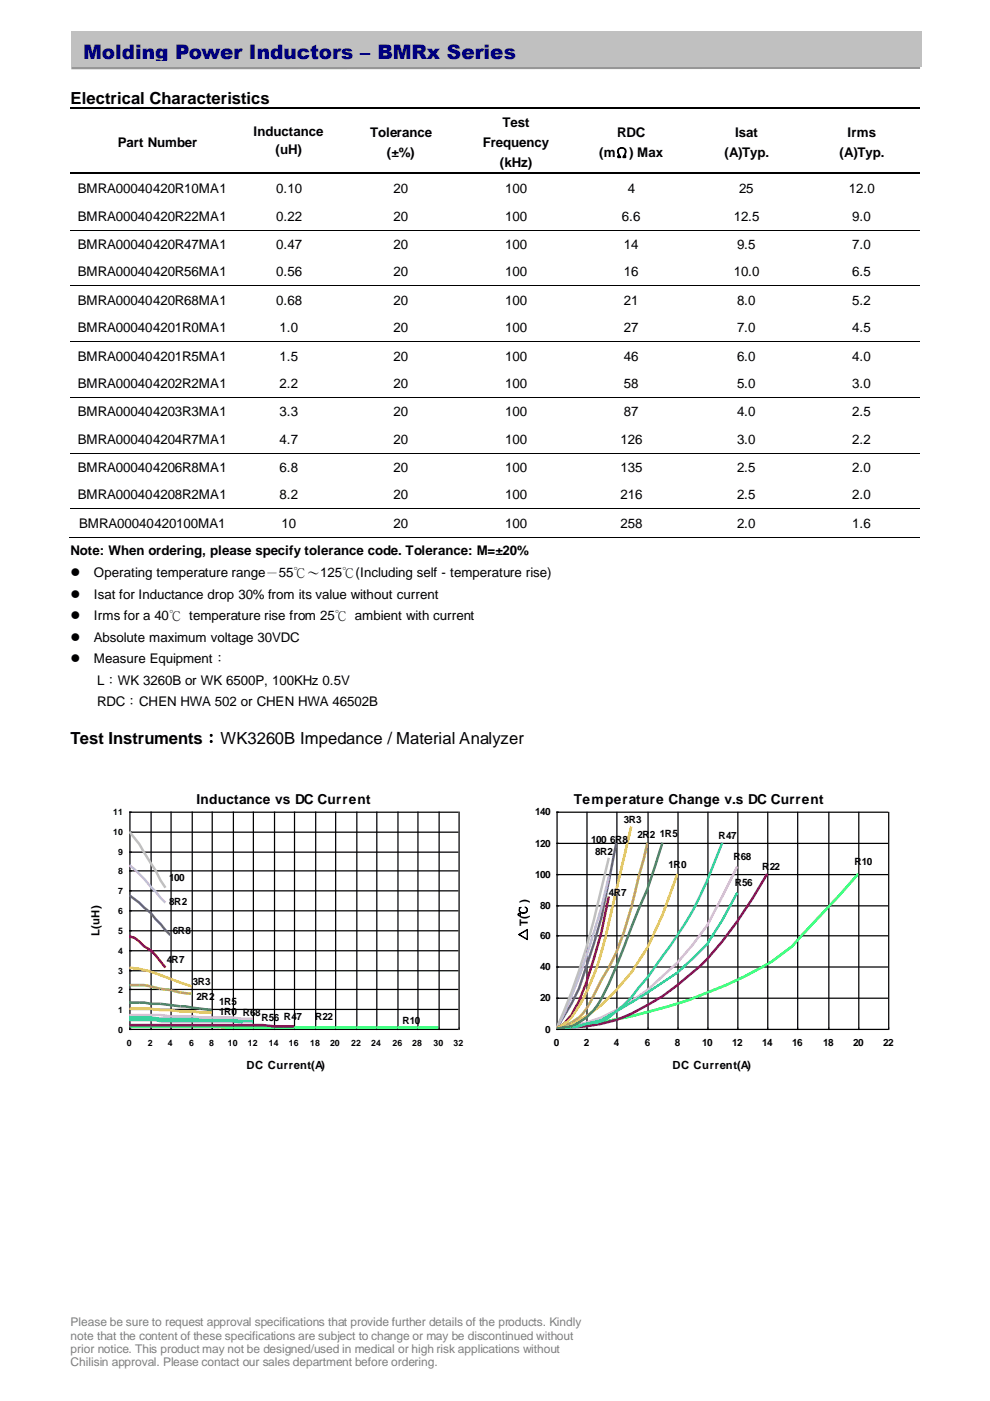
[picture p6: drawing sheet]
<svg xmlns="http://www.w3.org/2000/svg" width="210mm" height="297mm" viewBox="0 0 210 297" stroke-linecap="round" stroke-linejoin="round" font-family="sans-serif">
<path d="M195.1 14.1l-180 .1" fill="none" stroke="#969696" stroke-width="1.1" stroke-linecap="butt"/>
<path d="M15.1 6.6h180.4v7.5h-180.4z" fill-rule="evenodd" fill="#c0c0c0"/>
<g fill="none" stroke="#000" stroke-width=".21">
<path d="M15 22.8h34.8M15 23.1h34.8M15 36.5h34.8M15 36.8h34.8M50.3 22.8h22.6M50.3 23.1h22.6M50.3 36.5h22.6M50.3 36.8h22.6M73.3 22.8h24M73.3 23.1h24M73.3 36.5h24M73.3 36.8h24"/>
<path d="M97.7 22.8h24M97.7 23.1h24M97.7 36.5h24M97.7 36.8h24M122.1 22.8h24M122.1 23.1h24M122.1 36.5h24M122.1 36.8h24M146.6 22.8h24M146.6 23.1h24M146.6 36.5h24M146.6 36.8h24"/>
<path d="M171 22.8h24M171 23.1h24M171 36.5h24M171 36.8h24M15 48.8h34.8M50 48.8h22.9M73 48.8h24.3M97.4 48.8h24.3M121.9 48.8h24.2M146.3 48.8h24.3M170.7 48.8h24.3M15 60.5h34.8"/>
<path d="M15 72.4h34.8M50 60.5h22.9M50 72.4h22.9M73 60.5h24.3M73 72.4h24.3M97.4 60.5h24.3M97.4 72.4h24.3M121.9 60.5h24.2M121.9 72.4h24.2M146.3 60.5h24.3M146.3 72.4h24.3M170.7 60.5h24.3"/>
<path d="M170.7 72.4h24.3M15 84.2h34.8M15 96.1h34.8M50 84.2h22.9M50 96.1h22.9M73 84.2h24.3M73 96.1h24.3M97.4 84.2h24.3M97.4 96.1h24.3M121.9 84.2h24.2M121.9 96.1h24.2M146.3 84.2h24.3"/>
<path d="M146.3 96.1h24.3M170.7 84.2h24.3M170.7 96.1h24.3M14.8 113.9h180.2M15 107.8h34.8M50 107.8h22.9M73 107.8h24.3M97.4 107.8h24.3M121.9 107.8h24.2M146.3 107.8h24.3M170.7 107.8h24.3"/>
</g>
<g fill="#000">
<path d="M49.8 22.7h.5v.2h-.5z" fill-rule="evenodd"/>
<path d="M49.8 23h.5v.1h-.5z" fill-rule="evenodd"/>
<path d="M49.8 36.4h.5v.2h-.5z" fill-rule="evenodd"/>
<path d="M49.8 36.7h.5v.1h-.5z" fill-rule="evenodd"/>
<path d="M72.9 22.7h.4v.2h-.4z" fill-rule="evenodd"/>
<path d="M72.9 23h.4v.1h-.4z" fill-rule="evenodd"/>
<path d="M72.9 36.4h.4v.2h-.4z" fill-rule="evenodd"/>
<path d="M72.9 36.7h.4v.1h-.4z" fill-rule="evenodd"/>
<path d="M97.3 22.7h.4v.2h-.4z" fill-rule="evenodd"/>
<path d="M97.3 23h.4v.1h-.4z" fill-rule="evenodd"/>
<path d="M97.3 36.4h.4v.2h-.4z" fill-rule="evenodd"/>
<path d="M97.3 36.7h.4v.1h-.4z" fill-rule="evenodd"/>
<path d="M121.7 22.7h.4v.2h-.4z" fill-rule="evenodd"/>
<path d="M121.7 23h.4v.1h-.4z" fill-rule="evenodd"/>
<path d="M121.7 36.4h.4v.2h-.4z" fill-rule="evenodd"/>
<path d="M121.7 36.7h.4v.1h-.4z" fill-rule="evenodd"/>
<path d="M146.1 22.7h.5v.2h-.5z" fill-rule="evenodd"/>
<path d="M146.1 23h.5v.1h-.5z" fill-rule="evenodd"/>
<path d="M146.1 36.4h.5v.2h-.5z" fill-rule="evenodd"/>
<path d="M146.1 36.7h.5v.1h-.5z" fill-rule="evenodd"/>
<path d="M170.6 22.7h.4v.2h-.4z" fill-rule="evenodd"/>
<path d="M170.6 23h.4v.1h-.4z" fill-rule="evenodd"/>
<path d="M170.6 36.4h.4v.2h-.4z" fill-rule="evenodd"/>
<path d="M170.6 36.7h.4v.1h-.4z" fill-rule="evenodd"/>
<path d="M49.8 48.7l.2 .2z" fill-rule="evenodd"/>
<path d="M72.9 48.7l.1 .2z" fill-rule="evenodd"/>
<path d="M97.3 48.7l.1 .2z" fill-rule="evenodd"/>
<path d="M121.7 48.7l.2 .2z" fill-rule="evenodd"/>
<path d="M146.1 48.7l.2 .2z" fill-rule="evenodd"/>
<path d="M170.6 48.7l.1 .2z" fill-rule="evenodd"/>
<path d="M49.8 60.4l.2 .2z" fill-rule="evenodd"/>
<path d="M49.8 72.3l.2 .1z" fill-rule="evenodd"/>
<path d="M72.9 60.4l.1 .2z" fill-rule="evenodd"/>
<path d="M72.9 72.3l.1 .1z" fill-rule="evenodd"/>
<path d="M97.3 60.4l.1 .2z" fill-rule="evenodd"/>
<path d="M97.3 72.3l.1 .1z" fill-rule="evenodd"/>
<path d="M121.7 60.4l.2 .2z" fill-rule="evenodd"/>
<path d="M121.7 72.3l.2 .1z" fill-rule="evenodd"/>
<path d="M146.1 60.4l.2 .2z" fill-rule="evenodd"/>
<path d="M146.1 72.3l.2 .1z" fill-rule="evenodd"/>
<path d="M170.6 60.4l.1 .2z" fill-rule="evenodd"/>
<path d="M170.6 72.3l.1 .1z" fill-rule="evenodd"/>
<path d="M49.8 84.1l.2 .2z" fill-rule="evenodd"/>
<path d="M49.8 96l.2 .1z" fill-rule="evenodd"/>
<path d="M72.9 84.1l.1 .2z" fill-rule="evenodd"/>
<path d="M72.9 96l.1 .1z" fill-rule="evenodd"/>
<path d="M97.3 84.1l.1 .2z" fill-rule="evenodd"/>
<path d="M97.3 96l.1 .1z" fill-rule="evenodd"/>
<path d="M121.7 84.1l.2 .2z" fill-rule="evenodd"/>
<path d="M121.7 96l.2 .1z" fill-rule="evenodd"/>
<path d="M146.1 84.1l.2 .2z" fill-rule="evenodd"/>
<path d="M146.1 96l.2 .1z" fill-rule="evenodd"/>
<path d="M170.6 84.1l.1 .2z" fill-rule="evenodd"/>
<path d="M170.6 96l.1 .1z" fill-rule="evenodd"/>
<path d="M49.7 113.8l.1 .1z" fill-rule="evenodd"/>
<path d="M49.8 107.7l.2 .2z" fill-rule="evenodd"/>
<path d="M72.7 113.8l.2 .1z" fill-rule="evenodd"/>
<path d="M72.9 107.7l.1 .2z" fill-rule="evenodd"/>
<path d="M97.1 113.8l.2 .1z" fill-rule="evenodd"/>
<path d="M97.3 107.7l.1 .2z" fill-rule="evenodd"/>
<path d="M121.6 113.8l.1 .1z" fill-rule="evenodd"/>
<path d="M121.7 107.7l.2 .2z" fill-rule="evenodd"/>
<path d="M146 113.8l.1 .1z" fill-rule="evenodd"/>
<path d="M146.1 107.7l.2 .2z" fill-rule="evenodd"/>
<path d="M170.4 113.8l.2 .1z" fill-rule="evenodd"/>
<path d="M170.6 107.7l.1 .2z" fill-rule="evenodd"/>
</g>
<path d="M17.9 166.8h83.6v61.4h-83.6z" fill-rule="evenodd" fill="#fff"/>
<g fill="none" stroke="#000" stroke-width=".26">
<path d="M27.6 176.4h69.5M32 172.2v46.1M36.3 172.2v46.1M40.8 172.2v46.1M45 172.2v46.1M49.5 172.2v46.1M53.7 172.2v46.1M58.2 172.2v46.1M62.5 172.2v46.1M67 172.2v46.1M71.2 172.2v46.1M75.7 172.2v46.1"/>
<path d="M79.9 172.2v46.1M84.4 172.2v46.1M88.6 172.2v46.1M93.1 172.2v46.1M97.1 172.2h-69.5v46.1h69.5M97.4 172.2v46.1M27.6 180.7h69.5M27.6 184.6h69.5M27.6 188.9h69.5M27.6 193.1h69.5M27.6 197.3h69.5M27.6 201.6h69.5"/>
<path d="M27.6 205.8h69.5M27.6 209.8h69.5M27.6 214h69.5"/>
</g>
<path d="M27.4 215.2h6.6l2.2 .3h4.4l2.2 .2h6.6l2.1 .3h2.1" fill="none" stroke="#f9c" stroke-width=".53"/>
<path d="M27.4 215.7h4.5l2.1 .3h6.6l2.2 .3h6.6l2.1 .2h2.1" fill="none" stroke="#0ff" stroke-width=".53"/>
<path d="M27.4 213.9h4.5l6.4 .5 6.6 .3" fill="none" stroke="#fc0" stroke-width=".53"/>
<path d="M27.4 189.8l2.1 1.6 2.4 2.1 4.3 4.8" fill="none" stroke="#669" stroke-width=".53"/>
<path d="M27.4 183.5a26.4 26.4 0 0 1 4.5 4.5l3.2 3.4" fill="none" stroke="#c9f" stroke-width=".53"/>
<path d="M27.4 176.3l2.1 2.6 5.6 9.3" fill="none" stroke="#c0c0c0" stroke-width=".53"/>
<path d="M27.4 198.5l1.1 .3 2.1 1.9a13.6 13.6 0 0 1 4.5 4.5" fill="none" stroke="#f00" stroke-width=".53"/>
<path d="M27.4 217.6h16.4l5.6 .3h43.6" fill="none" stroke="#0f0" stroke-width=".53"/>
<path d="M27.4 217.3h28.3l2.4 .3h4.2" fill="none" stroke="#800080" stroke-width=".53"/>
<path d="M27.4 216.3h5.6l1 .2h6.6a70.9 70.9 0 0 1 10.9 .3" fill="none" stroke="#3cc" stroke-width=".53"/>
<path d="M27.4 208.9a14.8 14.8 0 0 1 6.6 .8l2.2 .2 2.1 .5 2.3 .3" fill="none" stroke="#9c0" stroke-width=".53"/>
<path d="M27.4 205.2a28.8 28.8 0 0 1 8.8 2.3l4.4 1.6" fill="none" stroke="#f90" stroke-width=".53"/>
<path d="M27.4 212.6h3.2l1.3 .2h2.1l4.3 .6h1l5.6 .8" fill="none" stroke="#396" stroke-width=".53"/>
<path d="M108.5 166.8h83.6v61.4h-83.6z" fill-rule="evenodd" fill="#fff"/>
<g fill="none" stroke="#000" stroke-width=".26">
<path d="M118.2 178.8h70M124.5 172.2v46.1M130.8 172.2v46.1M137.4 172.2v46.1M143.8 172.2v46.1M150.1 172.2v46.1M156.5 172.2v46.1M162.8 172.2v46.1M169.2 172.2v46.1M175.8 172.2v46.1M182.1 172.2v46.1M188.2 172.2h-70v46.1h70"/>
<path d="M188.5 172.2v46.1M118.2 185.4h70M118.2 192.1h70M118.2 198.4h70M118.2 205h70M118.2 211.6h70"/>
</g>
<path d="M156.4 183.7l-6.4 12.5-3.2 4.2-3.1 3.7-3.2 2.9a44.2 44.2 0 0 1-13 8.7l-3.1 1.1-3.2 .8-3.2 .5" fill="none" stroke="#f9c" stroke-width=".53"/>
<path d="M156.4 189.3l-3.2 5.8-3.2 5-6.3 6.1a187.9 187.9 0 0 1-16.2 10.1l-6.3 1.6-3.2 .2" fill="none" stroke="#0ff" stroke-width=".53"/>
<path d="M143.7 185.3l-3.2 8.7a45.2 45.2 0 0 1-16.1 21.5l-3.2 1.6-3.2 1" fill="none" stroke="#fc0" stroke-width=".53"/>
<path d="M130.7 178.7l-1.6 8.2a138.7 138.7 0 0 1-6.3 22.8l-1.6 3.1-3.2 5.3" fill="none" stroke="#669" stroke-width=".53"/>
<path d="M129.1 185.8a145.2 145.2 0 0 1-11.1 32.3" fill="none" stroke="#c9f" stroke-width=".53"/>
<path d="M129.1 181.9a230.4 230.4 0 0 1-7.9 28.5l-3.2 7.7" fill="none" stroke="#c0c0c0" stroke-width=".53"/>
<path d="M129.1 190.1a112.4 112.4 0 0 1-6.3 22.2l-1.6 2.9-1.6 1.9-1.6 1" fill="none" stroke="#f00" stroke-width=".53"/>
<path d="M182 185.3l-14 15.4a59.9 59.9 0 0 1-18 9.7 111.3 111.3 0 0 1-24.1 6.7l-7.9 1" fill="none" stroke="#0f0" stroke-width=".53"/>
<path d="M162.7 185.3a92.4 92.4 0 0 1-14.3 19.6 63.2 63.2 0 0 1-14.5 10 32.9 32.9 0 0 1-12.7 3l-3.2 .2" fill="none" stroke="#800080" stroke-width=".53"/>
<path d="M153.2 178.7a100.2 100.2 0 0 1-7.9 17.2l-3.2 4.8-4.8 6.6-1.8 2.1a26.8 26.8 0 0 1-6.4 6.3l-2.4 1.1-2.3 .3a20 20 0 0 1-6.4 1" fill="none" stroke="#3cc" stroke-width=".53"/>
<path d="M137.3 178.7l-1.8 7.1a103.3 103.3 0 0 1-4.8 16.2l-4 7.4a21.2 21.2 0 0 1-3.9 6.3l-1.6 1.1-1.6 .8-1.6 .5" fill="none" stroke="#9c0" stroke-width=".53"/>
<path d="M133.9 175.2l-4 17a79.9 79.9 0 0 1-5.5 18.2 25.5 25.5 0 0 1-4 6.1l-2.4 1.6" fill="none" stroke="#f90" stroke-width=".53"/>
<path d="M140.5 178.7l-3.2 9.8-3.4 8.2a129.6 129.6 0 0 1-6.4 15.1 12.4 12.4 0 0 1-6.3 5.8l-3.2 .5" fill="none" stroke="#396" stroke-width=".53"/>
<text font-size="4.2" fill="#000080" x="17.6" y="12.6">Molding Power Inductors – BMRx Series</text>
<g font-size="3.5">
<text x="15" y="22">Electrical Characteristics</text>
<text x="15" y="157.8">Test Instruments：WK3260B Impedance / Material Analyzer</text>
</g>
<g font-size="2.9">
<text x="41.7" y="170.5">Inductance vs DC Current</text>
<text x="121.7" y="170.5">Temperature Change v.s DC Current</text>
</g>
<g font-size="2.8">
<text x="53.8" y="28.8">Inductance</text>
<text x="78.5" y="29.1">Tolerance</text>
<text x="106.6" y="27">Test</text>
<text x="130.9" y="29.1">RDC</text>
<text x="155.9" y="29.1">Isat</text>
<text x="179.8" y="29.1">Irms</text>
<text x="25" y="31.2">Part Number</text>
<text x="58.5" y="32.8">(uH)</text>
<text x="82" y="33.3">(±%)</text>
<text x="102.4" y="31.2">Frequency</text>
<text x="106" y="35.4">(kHz)</text>
<text x="127.1" y="33.3">(mΩ) Max</text>
<text x="153.6" y="33.3">(A)Typ.</text>
<text x="178.1" y="33.3">(A)Typ.</text>
<text x="16.5" y="40.9">BMRA00040420R10MA1</text>
<text x="58.6" y="40.9">0.10</text>
<text x="83.4" y="40.9">20</text>
<text x="107.2" y="40.9">100</text>
<text x="133.2" y="40.9">4</text>
<text x="156.7" y="40.9">25</text>
<text x="180" y="40.9">12.0</text>
<text x="16.5" y="46.9">BMRA00040420R22MA1</text>
<text x="58.6" y="46.9">0.22</text>
<text x="83.4" y="46.9">20</text>
<text x="107.2" y="46.9">100</text>
<text x="131.9" y="46.9">6.6</text>
<text x="155.6" y="46.9">12.5</text>
<text x="180.7" y="46.9">9.0</text>
<text x="16.5" y="52.8">BMRA00040420R47MA1</text>
<text x="58.6" y="52.8">0.47</text>
<text x="83.4" y="52.8">20</text>
<text x="107.2" y="52.8">100</text>
<text x="132.3" y="52.8">14</text>
<text x="156.3" y="52.8">9.5</text>
<text x="180.7" y="52.8">7.0</text>
<text x="16.5" y="58.6">BMRA00040420R56MA1</text>
<text x="58.6" y="58.6">0.56</text>
<text x="83.4" y="58.6">20</text>
<text x="107.2" y="58.6">100</text>
<text x="132.3" y="58.6">16</text>
<text x="155.6" y="58.6">10.0</text>
<text x="180.7" y="58.6">6.5</text>
<text x="16.5" y="64.7">BMRA00040420R68MA1</text>
<text x="58.6" y="64.7">0.68</text>
<text x="83.4" y="64.7">20</text>
<text x="107.2" y="64.7">100</text>
<text x="132.3" y="64.7">21</text>
<text x="156.3" y="64.7">8.0</text>
<text x="180.7" y="64.7">5.2</text>
<text x="16.5" y="70.4">BMRA000404201R0MA1</text>
<text x="59.3" y="70.4">1.0</text>
<text x="83.4" y="70.4">20</text>
<text x="107.2" y="70.4">100</text>
<text x="132.3" y="70.4">27</text>
<text x="156.3" y="70.4">7.0</text>
<text x="180.7" y="70.4">4.5</text>
<text x="16.5" y="76.5">BMRA000404201R5MA1</text>
<text x="59.3" y="76.5">1.5</text>
<text x="83.4" y="76.5">20</text>
<text x="107.2" y="76.5">100</text>
<text x="132.3" y="76.5">46</text>
<text x="156.3" y="76.5">6.0</text>
<text x="180.7" y="76.5">4.0</text>
<text x="16.5" y="82.3">BMRA000404202R2MA1</text>
<text x="59.3" y="82.3">2.2</text>
<text x="83.4" y="82.3">20</text>
<text x="107.2" y="82.3">100</text>
<text x="132.3" y="82.3">58</text>
<text x="156.3" y="82.3">5.0</text>
<text x="180.7" y="82.3">3.0</text>
<text x="16.5" y="88.2">BMRA000404203R3MA1</text>
<text x="59.3" y="88.2">3.3</text>
<text x="83.4" y="88.2">20</text>
<text x="107.2" y="88.2">100</text>
<text x="132.3" y="88.2">87</text>
<text x="156.3" y="88.2">4.0</text>
<text x="180.7" y="88.2">2.5</text>
<text x="16.5" y="94.2">BMRA000404204R7MA1</text>
<text x="59.3" y="94.2">4.7</text>
<text x="83.4" y="94.2">20</text>
<text x="107.2" y="94.2">100</text>
<text x="131.6" y="94.2">126</text>
<text x="156.3" y="94.2">3.0</text>
<text x="180.7" y="94.2">2.2</text>
<text x="16.5" y="100.1">BMRA000404206R8MA1</text>
<text x="59.3" y="100.1">6.8</text>
<text x="83.4" y="100.1">20</text>
<text x="107.2" y="100.1">100</text>
<text x="131.6" y="100.1">135</text>
<text x="156.3" y="100.1">2.5</text>
<text x="180.7" y="100.1">2.0</text>
<text x="16.5" y="105.9">BMRA000404208R2MA1</text>
<text x="59.3" y="105.9">8.2</text>
<text x="83.4" y="105.9">20</text>
<text x="107.2" y="105.9">100</text>
<text x="131.6" y="105.9">216</text>
<text x="156.3" y="105.9">2.5</text>
<text x="180.7" y="105.9">2.0</text>
<text x="16.8" y="112">BMRA00040420100MA1</text>
<text x="59.7" y="112">10</text>
<text x="83.4" y="112">20</text>
<text x="107.2" y="112">100</text>
<text x="131.6" y="112">258</text>
<text x="156.3" y="112">2.0</text>
<text x="180.7" y="112">1.6</text>
<text x="15" y="117.7">Note: When ordering, please specify tolerance code. Tolerance: M=±20%</text>
<text x="15" y="122.3">⚫</text>
<text x="19.9" y="122.3">Operating temperature range－55℃～125℃(Including self - temperature rise)</text>
<text x="15" y="126.9">⚫</text>
<text x="15" y="131.4">⚫</text>
<text x="19.9" y="126.9">Isat for Inductance drop 30% from its value without current</text>
<text x="19.9" y="131.4">Irms for a 40℃ temperature rise from 25℃ ambient with current</text>
<text x="15" y="136.1">⚫</text>
<text x="19.9" y="136.1">Absolute maximum voltage 30VDC</text>
<text x="15" y="140.6">⚫</text>
<text x="19.9" y="140.6">Measure Equipment：</text>
<text x="20.6" y="145.3">L：WK 3260B or WK 6500P, 100KHz 0.5V</text>
<text x="20.6" y="149.8">RDC：CHEN HWA 502 or CHEN HWA 46502B</text>
</g>
<g font-size="2.5" fill="#7f7f7f">
<text x="15" y="281.1">Please be sure to request approval specifications that provide further details of the products. Kindly</text>
<text x="15" y="284">note that the content of these specifications are subject to change or may be discontinued without</text>
<text x="15" y="286.9">prior notice. This product may not be designed/used in medical or high risk applications without</text>
<text x="15" y="289.7">Chilisin approval. Please contact our sales department before ordering.</text>
</g>
<g font-size="2.4">
<text x="21.1" y="198.5" transform="rotate(-90 21.1 198.5)">L(uH)</text>
<text x="111.7" y="199.3" transform="rotate(-90 111.7 199.3)">△ T(℃ )</text>
<text x="52.3" y="226.6">DC Current(A)</text>
<text x="142.6" y="226.6">DC Current(A)</text>
</g>
<g font-size="2.1">
<text x="113.5" y="172.9">140</text>
<text x="113.5" y="179.5">120</text>
<text x="125.4" y="178.7">100</text>
<text x="129.4" y="178.7">6R8</text>
<text x="132.3" y="174.5">3R3</text>
<text x="135.2" y="177.6">2R2</text>
<text x="140" y="177.4">1R5</text>
<text x="152.4" y="177.9">R47</text>
<text x="126.2" y="181.3">8R2</text>
<text x="141.8" y="184">1R0</text>
<text x="155.6" y="182.4">R68</text>
<text x="161.7" y="184.5">R22</text>
<text x="181.2" y="183.5">R10</text>
<text x="35.9" y="186.9">100</text>
<text x="35.9" y="191.9">8R2</text>
<text x="113.5" y="186.1">100</text>
<text x="129.1" y="190.1">4R7</text>
<text x="155.8" y="188">R56</text>
<text x="114.6" y="192.7">80</text>
<text x="36.7" y="198">6R8</text>
<text x="114.6" y="199.1">60</text>
<text x="35.4" y="204.1">4R7</text>
<text x="40.9" y="208.9">3R3</text>
<text x="114.6" y="205.7">40</text>
<text x="41.7" y="212">2R2</text>
<text x="46.5" y="213.1">1R5</text>
<text x="46.5" y="215.2">1R0 R68</text>
<text x="114.6" y="212.3">20</text>
<text x="55.4" y="216.5">R56 R47</text>
<text x="66.8" y="216.3">R22</text>
<text x="85.3" y="217.1">R10</text>
<text x="115.6" y="218.9">0</text>
<text x="117.5" y="221.8">0</text>
<text x="123.8" y="221.8">2</text>
<text x="130.2" y="221.8">4</text>
<text x="136.8" y="221.8">6</text>
<text x="143.1" y="221.8">8</text>
<text x="149" y="221.8">10</text>
<text x="155.3" y="221.8">12</text>
<text x="161.7" y="221.8">14</text>
<text x="168" y="221.8">16</text>
<text x="174.6" y="221.8">18</text>
<text x="181" y="221.8">20</text>
<text x="187.3" y="221.8">22</text>
</g>
<g font-size="1.9">
<text x="24" y="172.9">11</text>
<text x="24" y="177.1">10</text>
<text x="25" y="185.3">8</text>
<text x="25" y="181.3">9</text>
<text x="25" y="189.5">7</text>
<text x="25" y="193.8">6</text>
<text x="25" y="202.2">4</text>
<text x="25" y="198">5</text>
<text x="25" y="206.5">3</text>
<text x="25" y="214.7">1</text>
<text x="25" y="210.4">2</text>
<text x="25" y="218.9">0</text>
<text x="26.9" y="221.8">0</text>
<text x="31.4" y="221.8">2</text>
<text x="35.6" y="221.8">4</text>
<text x="40.1" y="221.8">6</text>
<text x="44.4" y="221.8">8</text>
<text x="48.3" y="221.8">10</text>
<text x="52.5" y="221.8">12</text>
<text x="57" y="221.8">14</text>
<text x="61.3" y="221.8">16</text>
<text x="65.8" y="221.8">18</text>
<text x="70" y="221.8">20</text>
<text x="74.5" y="221.8">22</text>
<text x="78.7" y="221.8">24</text>
<text x="83.2" y="221.8">26</text>
<text x="87.4" y="221.8">28</text>
<text x="91.9" y="221.8">30</text>
<text x="96.2" y="221.8">32</text>
</g>
</svg>
